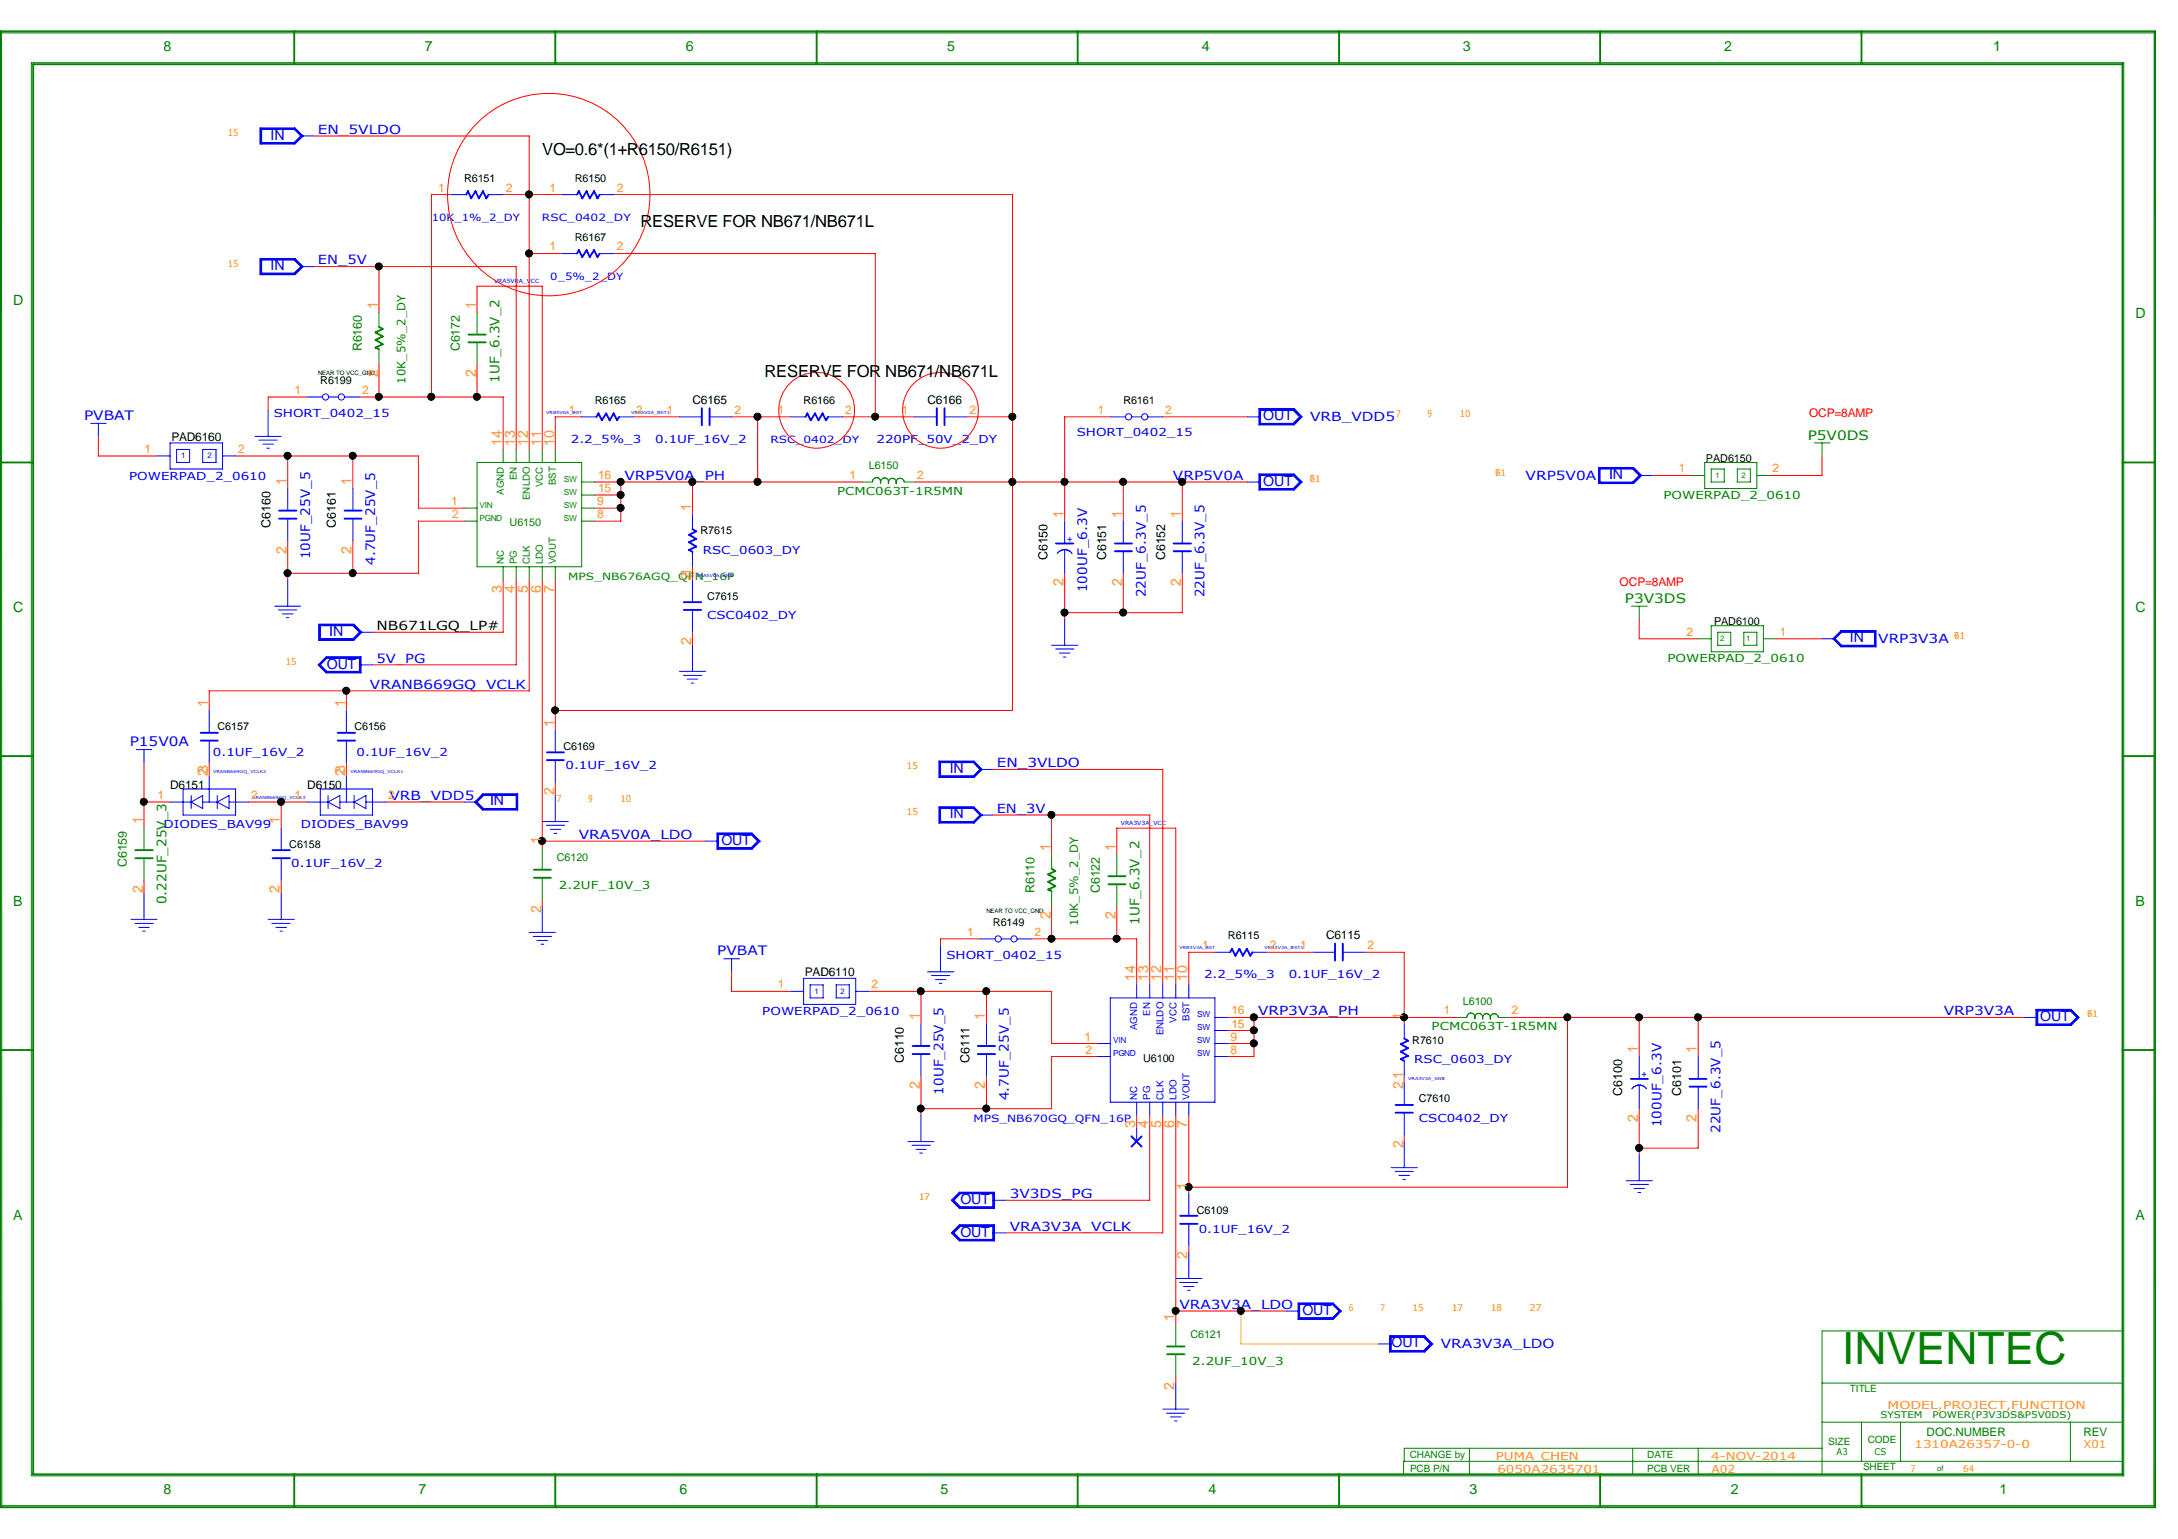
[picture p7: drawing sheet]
<svg xmlns="http://www.w3.org/2000/svg" width="297mm" height="210mm" viewBox="0 0 297 210" stroke-linecap="round" stroke-linejoin="round" font-family="sans-serif">
<g fill="none" stroke="#008000" stroke-width=".25">
<path d="M0 4.3h293.9v201.3h-293.9zM40.1 4.3v4.5M75.7 4.3v4.5M111.4 4.3v4.5M147 4.3v4.5M182.6 4.3v4.5M218.2 4.3v4.5M253.9 4.3v4.5M289.5 8.8h-285v192.3h285M289.5 8.7v192.4M51.7 44.6l.5 .3-1 .4 1 .6-1 .5 1 .5-1 .5 .5 .2M63.9 45.6h2.3"/>
<path d="M63.9 46.7h2.3M0 63.1h4.5M289.5 63.1h4.4M0 103.1h4.5M18.5 116h2.3M18.5 117.1h2.3M72.8 118.6h2.3M72.8 119.7h2.3M143.4 118.5l.5 .3-.9 .5 .9 .5-.9 .5 .9 .6-.9 .4 .4 .2M151.2 119.5h2.3M289.5 103.1h4.4M151.2 120.6h2.3"/>
<path d="M0 143.2h4.5M289.5 143.2h4.4M159.2 183.6h2.3M159.2 184.7h2.3M40.1 201.1v4.5M75.7 201.1v4.5M111.4 201.1v4.5M147 201.1v4.5M182.6 201.1v4.5M218.2 201.1v4.5M253.9 201.1v4.5"/>
</g>
<g fill="none" stroke="#008000" stroke-width=".14">
<path d="M.2 4.4l.1 201M.3 4.5h293.4M4.3 8.6v192.7M4.3 8.6h285.3v192.7h-285.3M293.8 4.5l-.1 200.9h-293.4M51.7 42.6v2M51.7 47.6v2.1M65.1 42.6v3M65.1 46.7v3M63.3 69.3h1.8M63.3 71.1h1.8M65.1 63.1h14.2v14.2h-14.2z"/>
<path d="M68.6 61.3v1.8M68.6 77.3v1.8M70.4 61.3v1.8M70.4 77.3v1.8M72.2 61.3v1.8M72.2 77.3v1.8M74 61.3v1.8M74 77.3v1.8M75.7 61.3v1.8M75.7 77.3v1.8M79.3 65.7h1.8M79.3 69.3h1.8"/>
<path d="M79.3 71.1h1.8M79.3 67.5h1.8M119 65.7h-1.4M119.2 65.3l-.2 .4M119.5 65.2l-.3 .1M119.6 65.2l.3 .1M120 65.4l.1 .3M120.1 65.8v.1M120.1 65.7v.2M120.3 65.4l-.2 .2M120.6 65.2l-.3 .1M120.7 65.2l.3 .2"/>
<path d="M121.1 65.4l.1 .2v.1M121.2 65.8v.2M121.3 65.4l-.1 .1v.2M121.7 65.2l-.3 .2M121.7 65.2l.4 .2M122.1 65.4l.2 .4M122.2 65.8l.1 .2M122.3 65.8l-.1 .2M122.4 65.4l-.2 .3M122.8 65.2l-.4 .2M122.8 65.2l.3 .2M123.2 65.4l.1 .3"/>
<path d="M123.4 65.7h1.3M230.7 64.9h1.8M232.5 63.1h7.1v3.5h-7.1zM233.4 64h1.8v1.7h-1.8zM236.9 64h1.8v1.7h-1.8zM239.6 64.9h1.8M247.4 60.4h2.2M248.5 60.4v1.8M222.5 82.7h2.2M223.6 82.7v1.8M231.6 87.1h1.8M233.4 85.3h7.1v3.6h-7.1z"/>
<path d="M234.3 86.2h1.7v1.8h-1.7zM237.8 86.2h1.8v1.8h-1.8zM240.5 87.1h1.8M19.6 112.9v3.1M19.6 117.1v3M74 115.6v3M74 119.7v3M143.4 116.5v2M152.3 116.5v3M143.4 121.5v2.1M152.3 120.6v3M198.6 138.8h1.4"/>
<path d="M200.1 138.7v.1M200.2 138.3l-.1 .4M200.6 138.2l-.3 .1M200.7 138.2l.3 .1M201 138.4l.2 .2-.1 .1M201.1 138.8v.1M201.2 138.8v.1M201.3 138.4l-.1 .1v.2M201.7 138.2l-.4 .1M201.7 138.2l.4 .2M202.1 138.4l.1 .2v.2M202.2 138.8v.2"/>
<path d="M202.3 138.4l-.1 .2v.2M202.7 138.3l-.3 .1M202.8 138.3l.3 .1M203.2 138.5l.1 .3M203.2 138.8l.1 .2M203.3 138.9l-.1 .1M203.4 138.4l-.2 .4M203.8 138.3l-.3 .1M203.8 138.3l.4 .1M204.2 138.5l.1 .3M204.4 138.8h1.4M160.4 180.6v3"/>
<path d="M160.4 184.7v3M191.4 199.3v1.8M200.4 197.5v3.6M222.7 197.5v3.6M231.6 197.5v3.6M248.5 181.5v19.6M248.5 197.5h-57v1.8h98M248.5 194h41M248.5 188.6h41M248.6 181.5h41M253.9 194v5.3M259.2 194v5.3"/>
<path d="M282.4 194v5.3"/>
</g>
<path d="M169.2 178.8v4.5h18.8" fill="none" stroke="#daa520" stroke-width=".14"/>
<g fill="none" stroke="#f00" stroke-width=".14">
<path d="M42.8 18.5h29.4v42.8M42.8 36.4h27.6v24.9M51.7 36.4v6.2M61.5 26.5h-2.7v27.6M68.6 26.5h8M72.2 34.6h4.4M83.8 34.6h35.6v22.3M83.8 26.5h54.3v70.4h-62.4M13.4 59.5v2.7h8M41.9 54.1h-5.3v1.9M49 54.1h19.6v7.2M51.7 49.7v4.4"/>
<path d="M65.1 42.6v-3.6h8.9v22.3M65.1 49.7v4.4M79.3 56.9h-3.6v4.4M86.4 56.9h6.3M99.8 56.9h8M103.3 56.9v8.8M114.9 56.9h9.8M131.9 56.9h6.2M151.4 56.9h-6.2v14.2M158.6 56.9h11.5M32.1 62.2h25v7.1h6.2M39.2 62.2v4.4"/>
<path d="M39.2 73.7v5.4M48.1 62.2v4.4M48.1 73.7v4.5M63.3 71.1h-6.2v7.1h-17.9M68.6 79.1v7.1h-17.8M70.4 79.1v11.6h-19.6M72.2 79.1v15.1h-43.7v2.7M74 79.1v36.5M75.7 79.1v20.5M81.1 69.3h3.6M81.1 65.7h36.5M81.1 67.5h3.6"/>
<path d="M84.7 65.7v5.4h-3.6M94.4 65.7v4.5M94.4 77.3v1.8M124.7 65.7h45.4M145.2 78.2v6.3M153.2 65.7v5.4M153.2 78.2v5.4M161.2 65.7v5.4M161.2 78.2v5.4h-16M225.3 64.9h5.4M248.5 62.2v2.7h-7.1M47.2 94.2v2.7"/>
<path d="M94.4 86.2v1.8M223.6 84.5v2.6h8M242.3 87.1h6.2M19.6 104v8.9M19.6 109.4h3.6M28.5 104v1.8M33.9 109.4h8M38.4 109.4v3.5M47.2 104v1.8M52.6 109.4h10.7M74 114.7h22.2M75.7 106.7v1.8"/>
<path d="M135.4 111.2h21.4v23.1M135.4 104.9h23.2v29.4M143.4 111.2v5.3M152.3 116.5v-3.6h8.1v21.4M19.6 120.1v1.7M38.4 120.1v1.7M74 122.7v.9M99.8 132.5v2.7h8M118.5 135.2h24.9v7.1h6.2M125.6 135.2v4.5M133.6 128.1h-5.3v.8M134.5 135.2v4.5"/>
<path d="M140.8 128.1h14.2v6.2M143.4 123.6v4.5M152.3 123.6v4.5M165.7 129.9h-3.6v4.4M167.5 138.8h31.1M171 138.8v5.3h-3.5M172.8 129.9h6.3M186.2 129.9h5.3v9.8M205.8 138.8h70.3M213.8 138.8v23.1h-51.7M223.6 138.8v5.3M231.6 138.8v5.3"/>
<path d="M125.6 146.8v5.3M134.5 146.8v4.4M149.6 144.1h-6.2v7.1h-17.8M155 152.1v1.8M156.8 152.1v11.6h-19.6M158.6 152.1v16h-21.4M160.4 152.1v28.5M162.1 152.1v10.7M167.5 142.3h3.5M167.5 140.5h3.5M191.5 146.8v.9M191.5 154.8v.9"/>
<path d="M223.6 151.2v6.3M231.6 151.2v5.4h-8M160.4 178.8h15.1M162.1 169.9v.9M160.4 187.7v.9"/>
<circle cx="74.8" cy="26.5" r="13.8"/>
<circle cx="111.4" cy="56" r="5.2"/>
<circle cx="128.3" cy="56" r="5.2"/>
</g>
<g fill="none" stroke="#00f" stroke-width=".14">
<path d="M35.5 17.4h4.7l1.2 1.1-1.2 1.1h-4.7zM35.5 17.5h4.7l1 1-1 1.1h-4.7zM35.6 17.6h4.6l.9 .9-.9 1h-4.6zM35.7 17.7h4.4l.9 .8-.9 .9h-4.4zM41 18.5h1.8M35.5 35.3h4.7l1.2 1.1-1.2 1.1h-4.7zM35.5 35.3h4.7l1 1.1-1 1h-4.7zM35.6 35.4h4.6l.9 1-.9 .9h-4.6zM35.7 35.5h4.4l.9 .9-.9 .9h-4.4zM41 36.4h1.8M61.5 26.5h2.1M66.6 26.5h2"/>
<path d="M76.6 26.5h2.1M76.6 34.6h2.1M81.8 26.5h2M81.8 34.6h2M12.4 57.7h2.1M13.4 57.7v1.8M34.8 59.5h3.6M36.6 56v3.5M41.9 54.1h2.1M44.9 54.1h1.2M47 54.1h2M79.3 56.9h2.1"/>
<path d="M84.5 56.9h1.9M92.7 56.9h3M96.8 56.9h3M107.8 56.9h2.1M112.9 56.9h2M124.7 56.9h3.1M128.8 56.9h3.1M151.4 56.9h2.1M154.4 56.9h1.3M156.6 56.9h2M170.1 56.9h1.8M171.7 55.7h4.8l1.1 1.2-1.1 1.1h-4.8z"/>
<path d="M171.8 55.8h4.6l1.1 1.1-1.1 1h-4.6zM171.9 55.9h4.5l1 1-1 .9h-4.5zM171.9 56h4.5l.8 .9-.8 .8h-4.5zM21.4 62.2h1.8M23.2 60.4h7.1v3.6h-7.1zM24.1 61.3h1.8v1.8h-1.8zM27.6 61.3h1.9v1.8h-1.9zM30.3 62.2h1.8M35.3 60h2.5M35.9 60.6h1.4M36.4 61.1h.3M39.2 66.6v3"/>
<path d="M39.2 70.7v3M39.2 79.1v3.6M48.1 66.6v3M48.1 70.7v3M94.4 70.2v2M94.4 75.3v2M94.4 79.1v3M144.3 75.4l-.1 .1M144.7 75.1h.1M145.2 75h-.4l-.4 .3M145.2 71.1v3M145.2 75v3.2"/>
<path d="M145.2 75h.4l.4 .3M146.1 75.4l.1 .1M153.2 71.1v3M153.2 75.2v3M161.2 71.1v3M161.2 75.2v3M170.1 65.7h1.8M171.7 64.6h4.8l1.1 1.1-1.1 1.1h-4.8zM171.8 64.7h4.6l1.1 1-1.1 1.1h-4.6zM171.9 64.8h4.5l1 .9-1 1h-4.5zM171.9 64.9h4.5l.8 .8-.8 .9h-4.5zM218 63.8h4.8l1.1 1.1-1.1 1.1h-4.8z"/>
<path d="M218.1 63.8h4.7l1 1.1-1 1h-4.7zM218.1 63.9h4.6l1 1-1 .9h-4.6zM218.2 64h4.5l.9 .9-.9 .8h-4.5zM223.6 64.9h1.7M28.5 96.9v3M37.5 82.7h3.5M38 83.2h2.5M38.5 83.7h1.5M39.1 84.2h.3M43.5 85.1h4.8l1.1 1.1-1.1 1.1h-4.8zM43.5 90.7l1-1h4.7v2h-4.7zM43.6 85.2h4.6l1 1-1 1h-4.6z"/>
<path d="M43.6 85.3h4.6l.9 .9-.9 1h-4.6zM43.7 85.3h4.4l.9 .9-.9 .9h-4.4zM43.7 90.7l.9-.9h4.4v1.8h-4.4zM44.5 89.6h4.7v2.2h-4.7l-1.1-1.1zM44.5 89.7h4.6v2h-4.6l-.9-1zM47.2 96.9v3M49 86.2h1.8M49 90.7h1.8M75.7 99.6v3M92.7 91.6h3.5M93.2 92.1h2.5M93.7 92.6h1.5"/>
<path d="M94.3 93.2h.3M94.4 83.2v3M94.4 88v3.6M143.4 88h3.6M144 88.5h2.5M144.5 89.1h1.4M145 89.6h.4M145.2 84.5v3.5M248.5 87.1h1.8M250.3 87.1l.9-.9h4.4v1.8h-4.4zM251.1 86h4.8v2.2h-4.8l-1.1-1.1zM251.1 86.1h4.7v2h-4.7l-1-1z"/>
<path d="M251.2 86.1h4.5v2h-4.5l-1-1zM18.6 102.2h2.1M19.6 102.2v1.8M23.2 109.4h2.9M25 107.6h7.1v3.6h-7.1zM26.1 109.4l1.5-.9v1.8zM26.1 108.5v1.8M27.6 109.4h2M28.5 101v3M28.5 105.8v3.6M29.6 109.4l1.6-.9v1.8zM29.6 108.5v1.8"/>
<path d="M31.2 109.4h2.7M38.4 112.9v3.1M38.4 117.1v3M41.9 109.4h2.8M43.7 107.6h7.1v3.6h-7.1zM44.7 109.4l1.7-.9v1.8zM44.7 108.5v1.8M46.4 109.4h1.9M47.2 101v3M47.2 105.8v3.6M48.3 109.4l1.6-.9v1.8zM48.3 108.5v1.8"/>
<path d="M49.9 109.4h2.7M63.3 109.4h1.8M65.8 108.3h4.8v2.2h-4.8l-1.1-1.1zM65.9 108.3h4.7v2.1h-4.7l-1-1zM65.9 108.4h4.6v1.9h-4.6l-1-.9zM66 108.5h4.4v1.8h-4.4l-.9-.9zM74 112.1h3.5M74.5 112.6h2.5M75.1 113.1h1.4M75.6 113.7h.3M75.7 103.7v3M75.7 108.5v3.6"/>
<path d="M96.2 114.7h1.8M97.8 113.6h4.8l1.1 1.1-1.1 1.1h-4.8zM97.9 113.7h4.6l1.1 1-1.1 1h-4.6zM98 113.7h4.5l1 1-1 1h-4.5zM98 113.8h4.4l.9 .9-.9 .9h-4.4zM128.1 110.1h4.7l1.1 1.1-1.1 1.1h-4.7zM128.1 103.8h4.7l1.1 1.1-1.1 1.1h-4.7zM128.1 110.1h4.7l1.1 1.1-1.1 1h-4.7zM128.1 103.9h4.7l1.1 1-1.1 1.1h-4.7zM128.2 110.2h4.6l.9 1-.9 .9h-4.6zM128.2 104h4.6l.9 .9-.9 1h-4.6zM128.3 110.3h4.5l.8 .9-.8 .9h-4.5z"/>
<path d="M128.3 104h4.5l.8 .9-.8 .9h-4.5zM133.6 111.2h1.8M133.6 104.9h1.8M17.9 125.4h3.5M18.4 125.9h2.5M18.9 126.5h1.5M19.5 127h.3M19.6 121.8v3.6M36.6 125.4h3.5M37.1 125.9h2.5M37.6 126.5h1.5M38.2 127h.3"/>
<path d="M38.4 121.8v3.6M72.2 127.2h3.5M72.7 127.7h2.5M73.2 128.3h1.5M73.8 128.8h.4M74 123.6v3.6M98.7 130.8h2.2M99.8 130.8v1.7M107.8 135.2h1.8M109.6 133.4h7.1v3.6h-7.1zM110.5 134.3h1.8v1.8h-1.8zM114 134.3h1.8v1.8h-1.8z"/>
<path d="M116.7 135.2h1.8M125.6 139.7v3M126.5 132.5h3.6M127 133.1h2.5M127.6 133.6h1.4M128.1 134.1h.4M128.3 128.9v3.6M133.6 128.1h2.1M134.5 139.7v3M136.6 128.1h1.3M138.8 128.1h2M151.4 136.1h14.3v14.2h-14.3z"/>
<path d="M155 134.3v1.8M156.8 134.3v1.8M158.6 134.3v1.8M160.4 134.3v1.8M162.1 134.3v1.8M165.7 138.8h1.8M165.7 129.9h2.1M170.8 129.9h2M179.1 129.9h3M183.1 129.9h3.1M191.5 139.7v1.9M276.1 138.8h1.8"/>
<path d="M277.7 137.7h4.7l1.1 1.1-1.1 1.1h-4.7zM277.7 137.7h4.7l1.1 1.1-1.1 1h-4.7zM277.8 137.8h4.6l.9 1-.9 .9h-4.6zM277.9 137.9h4.5l.8 .9-.8 .9h-4.5zM123.8 155.7h3.6M124.4 156.2h2.5M124.9 156.8h1.4M125.4 157.3h.4M125.6 143.8v3M125.6 152.1v3.6M134.5 143.8v3M149.6 142.3h1.8"/>
<path d="M149.6 144.1h1.8M155 150.3v1.8M155 153.9v1.8M156.8 150.3v1.8M158.6 150.3v1.8M160.4 150.3v1.8M162.1 150.3v1.8M165.7 142.3h1.8M165.7 144.1h1.8M165.7 140.5h1.8M189.7 159.3h3.6M190.3 159.8h2.4"/>
<path d="M191.5 144.7v2.1M191.5 147.7v3M191.5 151.8v3M191.5 155.7v3.6M222.7 148.4l-.2 .1M222.8 148.2h.1M223.6 148h-.4l-.5 .3M223.6 144.1v3.1M223.6 148v3.2M223.6 157.5v3.5M223.6 148h.3l.5 .3M224.4 148.4l.2 .1"/>
<path d="M231.6 144.1v3.1M231.6 148.2v3M129.7 163.7l1.1-1.1h4.8v2.2h-4.8zM129.9 168.1l1-1h4.6v2.1h-4.6zM130 163.7l.9-1h4.6v2h-4.6zM130.1 168.1l.9-.8h4.4v1.7h-4.4zM130.1 163.7l.9-.9h4.4v1.8h-4.4zM130.8 167h4.8v2.2h-4.8l-1.1-1.1zM130.9 162.6h4.6v2.1h-4.6l-1-1zM130.9 167.2h4.6v1.9h-4.6l-.9-1zM135.4 168.1h1.8M135.4 163.7h1.8"/>
<path d="M160.4 174.4h3.5M160.9 174.9h2.5M161.4 175.5h1.5M162 176h.3M162.1 162.8v3M162.1 166.9v3M162.1 170.8v3.6M175.5 178.8h1.7M177 177.7h4.8l1.1 1.1-1.1 1.2h-4.8zM177.1 177.8h4.7l1 1-1 1.1h-4.7zM177.2 177.9h4.5l1 .9-1 1h-4.5zM177.2 177.9h4.5l.9 .9-.9 .9h-4.5z"/>
<path d="M190.8 160.3h1.4M191.3 160.9h.4M221.8 161h3.5M222.3 161.5h2.5M222.8 162.1h1.5M223.4 162.6h.4M158.6 192.2h3.5M159.1 192.7h2.5M159.6 193.3h1.5M160.2 193.8h.3M160.4 188.6v3.6M188 183.3h1.7"/>
<path d="M189.5 182.2h4.8l1.1 1.1-1.1 1.1h-4.8zM189.6 182.2h4.7l1 1.1-1 1h-4.7zM189.6 182.3h4.6l1 1-1 .9h-4.6zM189.7 182.4h4.5l.9 .9-.9 .9h-4.5z"/>
<circle cx="44.4" cy="54.1" r=".43"/>
<circle cx="46.6" cy="54.1" r=".43"/>
<circle cx="153.9" cy="56.8" r=".43"/>
<circle cx="156.1" cy="56.8" r=".43"/>
<circle cx="136.1" cy="128.1" r=".43"/>
<circle cx="138.3" cy="128.1" r=".43"/>
</g>
<g fill="none" stroke="#00f" stroke-width=".25">
<path d="M63.6 26.5l.2-.4 .5 1 .6-1 .4 1 .6-1 .4 1 .3-.6M78.7 34.6l.2-.5 .5 1 .6-1 .4 1 .6-1 .5 1 .3-.5M78.7 26.5l.2-.4 .5 1 .6-1 .4 1 .6-1 .5 1 .3-.6M81.4 56.9l.2-.5 .5 .9 .6-.9 .4 .9 .6-.9 .5 .9 .3-.4M95.7 55.7v2.3M96.8 55.7v2.3M109.9 56.9l.2-.5 .5 .9 .6-.9 .4 .9 .6-.9 .4 .9 .3-.4M127.8 55.7v2.3M128.8 55.7v2.3M38.1 69.6h2.3M38.1 70.7h2.3M47 69.6h2.3"/>
<path d="M47 70.7h2.3M94.4 72.2l.6 .3-1 .4 1 .6-1 .5 1 .5-1 .5 .4 .3M144 74.1h2.4M152.1 74.1h2.3M152.1 75.2h2.3M160.1 74.1h2.3M160.1 75.2h2.3M27.4 99.9h2.3M46.1 99.9h2.3M93.3 82.1h2.3M93.3 83.2h2.3M27.4 101h2.3"/>
<path d="M37.2 116h2.3M37.2 117.1h2.3M46.1 101h2.3M74.6 102.6h2.3M74.6 103.7h2.3M167.8 129.9l.2-.5 .5 .9 .5-.9 .5 .9 .5-.9 .5 .9 .3-.4M182.1 128.7v2.3M183.1 128.7v2.3M124.5 142.7h2.3M124.5 143.8h2.3M133.3 142.7h2.4M133.3 143.8h2.4"/>
<path d="M154.3 155l1.4 1.4M155.7 155l-1.4 1.4M190.3 150.7h2.4M190.3 151.8h2.4M191.5 141.6l.5 .3-1 .5 1 .6-1 .4 1 .6-1 .4 .5 .3M222.4 147.2h2.3M230.4 147.2h2.3M230.4 148.2h2.3M160.9 165.8h2.4M160.9 166.9h2.4"/>
</g>
<g fill="#000">
<circle cx="51.7" cy="36.3" r=".49"/>
<circle cx="72.2" cy="26.5" r=".49"/>
<circle cx="72.2" cy="34.6" r=".49"/>
<circle cx="51.7" cy="54.1" r=".49"/>
<circle cx="58.8" cy="54.1" r=".49"/>
<circle cx="65" cy="54.1" r=".49"/>
<circle cx="103.3" cy="56.8" r=".49"/>
<circle cx="119.4" cy="56.8" r=".49"/>
<circle cx="138.1" cy="56.8" r=".49"/>
<circle cx="39.2" cy="78.2" r=".49"/>
<circle cx="39.2" cy="62.2" r=".49"/>
<circle cx="48.1" cy="62.2" r=".49"/>
<circle cx="48.1" cy="78.2" r=".49"/>
<circle cx="84.6" cy="65.7" r=".49"/>
<circle cx="84.6" cy="69.3" r=".49"/>
<circle cx="84.6" cy="67.5" r=".49"/>
<circle cx="94.4" cy="65.7" r=".49"/>
<circle cx="103.3" cy="65.7" r=".49"/>
<circle cx="138.1" cy="65.7" r=".49"/>
<circle cx="145.2" cy="65.7" r=".49"/>
<circle cx="153.2" cy="65.7" r=".49"/>
<circle cx="161.2" cy="65.7" r=".49"/>
<circle cx="47.2" cy="94.2" r=".49"/>
<circle cx="75.7" cy="96.9" r=".49"/>
<circle cx="145.2" cy="83.5" r=".49"/>
<circle cx="153.2" cy="83.5" r=".49"/>
<circle cx="19.6" cy="109.4" r=".49"/>
<circle cx="38.3" cy="109.4" r=".49"/>
<circle cx="73.9" cy="114.7" r=".49"/>
<circle cx="143.4" cy="111.1" r=".49"/>
<circle cx="125.6" cy="135.2" r=".49"/>
<circle cx="134.5" cy="135.2" r=".49"/>
<circle cx="143.4" cy="128" r=".49"/>
<circle cx="152.3" cy="128" r=".49"/>
<circle cx="171" cy="138.7" r=".49"/>
<circle cx="191.5" cy="138.7" r=".49"/>
<circle cx="213.8" cy="138.7" r=".49"/>
<circle cx="223.5" cy="138.7" r=".49"/>
<circle cx="231.6" cy="138.7" r=".49"/>
<circle cx="125.6" cy="151.2" r=".49"/>
<circle cx="134.5" cy="151.2" r=".49"/>
<circle cx="171" cy="142.3" r=".49"/>
<circle cx="171" cy="140.5" r=".49"/>
<circle cx="223.5" cy="156.6" r=".49"/>
<circle cx="160.3" cy="178.8" r=".49"/>
<circle cx="162.1" cy="161.9" r=".49"/>
<circle cx="169.2" cy="178.8" r=".49"/>
</g>
<g fill="none" stroke="#000" stroke-width=".14">
<circle cx="51.7" cy="36.3" r=".49"/>
<circle cx="72.2" cy="26.5" r=".49"/>
<circle cx="72.2" cy="34.6" r=".49"/>
<circle cx="51.7" cy="54.1" r=".49"/>
<circle cx="58.8" cy="54.1" r=".49"/>
<circle cx="65" cy="54.1" r=".49"/>
<circle cx="103.3" cy="56.8" r=".49"/>
<circle cx="119.4" cy="56.8" r=".49"/>
<circle cx="138.1" cy="56.8" r=".49"/>
<circle cx="39.2" cy="78.2" r=".49"/>
<circle cx="39.2" cy="62.2" r=".49"/>
<circle cx="48.1" cy="62.2" r=".49"/>
<circle cx="48.1" cy="78.2" r=".49"/>
<circle cx="84.6" cy="65.7" r=".49"/>
<circle cx="84.6" cy="69.3" r=".49"/>
<circle cx="84.6" cy="67.5" r=".49"/>
<circle cx="94.4" cy="65.7" r=".49"/>
<circle cx="103.3" cy="65.7" r=".49"/>
<circle cx="138.1" cy="65.7" r=".49"/>
<circle cx="145.2" cy="65.7" r=".49"/>
<circle cx="153.2" cy="65.7" r=".49"/>
<circle cx="161.2" cy="65.7" r=".49"/>
<circle cx="47.2" cy="94.2" r=".49"/>
<circle cx="75.7" cy="96.9" r=".49"/>
<circle cx="145.2" cy="83.5" r=".49"/>
<circle cx="153.2" cy="83.5" r=".49"/>
<circle cx="19.6" cy="109.4" r=".49"/>
<circle cx="38.3" cy="109.4" r=".49"/>
<circle cx="73.9" cy="114.7" r=".49"/>
<circle cx="143.4" cy="111.1" r=".49"/>
<circle cx="125.6" cy="135.2" r=".49"/>
<circle cx="134.5" cy="135.2" r=".49"/>
<circle cx="143.4" cy="128" r=".49"/>
<circle cx="152.3" cy="128" r=".49"/>
<circle cx="171" cy="138.7" r=".49"/>
<circle cx="191.5" cy="138.7" r=".49"/>
<circle cx="213.8" cy="138.7" r=".49"/>
<circle cx="223.5" cy="138.7" r=".49"/>
<circle cx="231.6" cy="138.7" r=".49"/>
<circle cx="125.6" cy="151.2" r=".49"/>
<circle cx="134.5" cy="151.2" r=".49"/>
<circle cx="171" cy="142.3" r=".49"/>
<circle cx="171" cy="140.5" r=".49"/>
<circle cx="223.5" cy="156.6" r=".49"/>
<circle cx="160.3" cy="178.8" r=".49"/>
<circle cx="162.1" cy="161.9" r=".49"/>
<circle cx="169.2" cy="178.8" r=".49"/>
</g>
<text font-size="6.1" fill="#008000" x="251.2" y="186">INVENTEC</text>
<g font-size="2.3">
<text x="74" y="21.2">VO=0.6*(1+R6150/R6151)</text>
<text x="87.3" y="31">RESERVE FOR NB671/NB671L</text>
<text x="104.3" y="51.4">RESERVE FOR NB671/NB671L</text>
</g>
<g font-size="1.9" fill="#008000">
<text x="22.3" y="6.9">8</text>
<text x="58" y="6.9">7</text>
<text x="93.6" y="6.9">6</text>
<text x="129.2" y="6.9">5</text>
<text x="163.9" y="6.9">4</text>
<text x="199.5" y="6.9">3</text>
<text x="235.2" y="6.9">2</text>
<text x="271.8" y="6.9">1</text>
<text x="1.8" y="41.7">D</text>
<text x="291.2" y="43.4">D</text>
<text x="1.8" y="83.5">C</text>
<text x="291.2" y="83.5">C</text>
<text x="1.8" y="123.6">B</text>
<text x="291.2" y="123.6">B</text>
<text x="1.8" y="166.3">A</text>
<text x="291.2" y="166.3">A</text>
<text x="22.3" y="203.7">8</text>
<text x="57.1" y="203.7">7</text>
<text x="92.7" y="203.7">6</text>
<text x="128.3" y="203.7">5</text>
<text x="164.8" y="203.7">4</text>
<text x="200.4" y="203.7">3</text>
<text x="236" y="203.7">2</text>
<text x="272.7" y="203.7">1</text>
</g>
<g font-size="1.9" fill="#00f">
<text x="36.9" y="19">IN</text>
<text x="36.9" y="36.8">IN</text>
<text x="172.3" y="57.3">OUT</text>
<text x="219.5" y="65.4">IN</text>
<text x="172.3" y="66.3">OUT</text>
<text x="44.9" y="86.7">IN</text>
<text x="252.3" y="87.6">IN</text>
<text x="44.6" y="91.2">OUT</text>
<text x="129.5" y="105.4">IN</text>
<text x="66.8" y="109.9">IN</text>
<text x="129.5" y="111.6">IN</text>
<text x="98.4" y="115.2">OUT</text>
<text x="278.3" y="139.2">OUT</text>
<text x="131" y="164.2">OUT</text>
<text x="131" y="168.7">OUT</text>
<text x="177.6" y="179.3">OUT</text>
<text x="189.8" y="183.8">OUT</text>
</g>
<g font-size="1.9" fill="#ff8d00">
<text x="51.5" y="42.1" transform="rotate(-90 51.5 42.1)">1</text>
<text x="64.9" y="42.1" transform="rotate(-90 64.9 42.1)">1</text>
<text x="51.5" y="51.5" transform="rotate(-90 51.5 51.5)">2</text>
<text x="64.9" y="51.5" transform="rotate(-90 64.9 51.5)">2</text>
<text x="68.4" y="60.8" transform="rotate(-90 68.4 60.8)">14</text>
<text x="70.2" y="60.8" transform="rotate(-90 70.2 60.8)">13</text>
<text x="72" y="60.8" transform="rotate(-90 72 60.8)">12</text>
<text x="73.8" y="60.8" transform="rotate(-90 73.8 60.8)">11</text>
<text x="75.6" y="60.8" transform="rotate(-90 75.6 60.8)">10</text>
<text x="39.1" y="66.2" transform="rotate(-90 39.1 66.2)">1</text>
<text x="48" y="66.2" transform="rotate(-90 48 66.2)">1</text>
<text x="94.3" y="69.7" transform="rotate(-90 94.3 69.7)">1</text>
<text x="145" y="70.6" transform="rotate(-90 145 70.6)">1</text>
<text x="153" y="70.6" transform="rotate(-90 153 70.6)">1</text>
<text x="161" y="70.6" transform="rotate(-90 161 70.6)">1</text>
<text x="39.1" y="75.5" transform="rotate(-90 39.1 75.5)">2</text>
<text x="48" y="75.5" transform="rotate(-90 48 75.5)">2</text>
<text x="68.4" y="80.9" transform="rotate(-90 68.4 80.9)">3</text>
<text x="70.2" y="80.9" transform="rotate(-90 70.2 80.9)">4</text>
<text x="72" y="80.9" transform="rotate(-90 72 80.9)">5</text>
<text x="73.8" y="80.9" transform="rotate(-90 73.8 80.9)">6</text>
<text x="75.6" y="80.9" transform="rotate(-90 75.6 80.9)">7</text>
<text x="94.3" y="79.1" transform="rotate(-90 94.3 79.1)">21</text>
<text x="145" y="80" transform="rotate(-90 145 80)">2</text>
<text x="153" y="80" transform="rotate(-90 153 80)">2</text>
<text x="161" y="80" transform="rotate(-90 161 80)">2</text>
<text x="94.3" y="88" transform="rotate(-90 94.3 88)">2</text>
<text x="28.4" y="96.4" transform="rotate(-90 28.4 96.4)">1</text>
<text x="47.1" y="96.4" transform="rotate(-90 47.1 96.4)">1</text>
<text x="75.6" y="99.1" transform="rotate(-90 75.6 99.1)">1</text>
<text x="28.4" y="105.8" transform="rotate(-90 28.4 105.8)">23</text>
<text x="47.1" y="105.8" transform="rotate(-90 47.1 105.8)">23</text>
<text x="19.5" y="112.4" transform="rotate(-90 19.5 112.4)">1</text>
<text x="38.1" y="112.4" transform="rotate(-90 38.1 112.4)">1</text>
<text x="75.6" y="108.5" transform="rotate(-90 75.6 108.5)">2</text>
<text x="73.8" y="115.1" transform="rotate(-90 73.8 115.1)">1</text>
<text x="143.3" y="116" transform="rotate(-90 143.3 116)">1</text>
<text x="152.1" y="116" transform="rotate(-90 152.1 116)">1</text>
<text x="19.5" y="121.8" transform="rotate(-90 19.5 121.8)">2</text>
<text x="38.1" y="121.8" transform="rotate(-90 38.1 121.8)">2</text>
<text x="73.8" y="124.5" transform="rotate(-90 73.8 124.5)">2</text>
<text x="143.3" y="125.4" transform="rotate(-90 143.3 125.4)">2</text>
<text x="152.1" y="125.4" transform="rotate(-90 152.1 125.4)">2</text>
<text x="154.8" y="133.8" transform="rotate(-90 154.8 133.8)">14</text>
<text x="156.6" y="133.8" transform="rotate(-90 156.6 133.8)">13</text>
<text x="158.4" y="133.8" transform="rotate(-90 158.4 133.8)">12</text>
<text x="160.1" y="133.8" transform="rotate(-90 160.1 133.8)">11</text>
<text x="161.9" y="133.8" transform="rotate(-90 161.9 133.8)">10</text>
<text x="125.4" y="139.1" transform="rotate(-90 125.4 139.1)">1</text>
<text x="134.3" y="139.1" transform="rotate(-90 134.3 139.1)">1</text>
<text x="191.3" y="139.1" transform="rotate(-90 191.3 139.1)">1</text>
<text x="223.4" y="143.6" transform="rotate(-90 223.4 143.6)">1</text>
<text x="231.4" y="143.6" transform="rotate(-90 231.4 143.6)">1</text>
<text x="125.4" y="148.5" transform="rotate(-90 125.4 148.5)">2</text>
<text x="134.3" y="148.5" transform="rotate(-90 134.3 148.5)">2</text>
<text x="191.3" y="148.5" transform="rotate(-90 191.3 148.5)">21</text>
<text x="154.8" y="153.9" transform="rotate(-90 154.8 153.9)">3</text>
<text x="156.6" y="153.9" transform="rotate(-90 156.6 153.9)">4</text>
<text x="158.4" y="153.9" transform="rotate(-90 158.4 153.9)">5</text>
<text x="160.1" y="153.9" transform="rotate(-90 160.1 153.9)">6</text>
<text x="161.9" y="153.9" transform="rotate(-90 161.9 153.9)">7</text>
<text x="223.4" y="153" transform="rotate(-90 223.4 153)">2</text>
<text x="231.4" y="153" transform="rotate(-90 231.4 153)">2</text>
<text x="191.3" y="156.5" transform="rotate(-90 191.3 156.5)">2</text>
<text x="161.9" y="162.3" transform="rotate(-90 161.9 162.3)">1</text>
<text x="161.9" y="171.7" transform="rotate(-90 161.9 171.7)">2</text>
<text x="160.1" y="180.1" transform="rotate(-90 160.1 180.1)">1</text>
<text x="160.1" y="189.5" transform="rotate(-90 160.1 189.5)">2</text>
</g>
<g font-size="1.8" fill="#008000">
<text x="68.1" y="52.2" transform="rotate(-90 68.1 52.2)">1UF_6.3V_2</text>
<text x="246.5" y="59.9">P5V0DS</text>
<text x="221.6" y="82.2">P3V3DS</text>
<text x="22.7" y="123.4" transform="rotate(-90 22.7 123.4)">0.22UF_25V_3</text>
<text x="155.4" y="126.2" transform="rotate(-90 155.4 126.2)">1UF_6.3V_2</text>
</g>
<g font-size="1.8" fill="#00f">
<text x="11.5" y="57.3">PVBAT</text>
<text x="42.3" y="76.3" transform="rotate(-90 42.3 76.3)">10UF_25V_5</text>
<text x="51.2" y="77" transform="rotate(-90 51.2 77)">4.7UF_25V_5</text>
<text x="148.2" y="80.8" transform="rotate(-90 148.2 80.8)">100UF_6.3V</text>
<text x="156.3" y="81.5" transform="rotate(-90 156.3 81.5)">22UF_6.3V_5</text>
<text x="164.3" y="81.5" transform="rotate(-90 164.3 81.5)">22UF_6.3V_5</text>
<text x="17.7" y="101.8">P15V0A</text>
<text x="97.8" y="130.3">PVBAT</text>
<text x="128.7" y="149.3" transform="rotate(-90 128.7 149.3)">10UF_25V_5</text>
<text x="137.6" y="150.1" transform="rotate(-90 137.6 150.1)">4.7UF_25V_5</text>
<text x="226.6" y="153.8" transform="rotate(-90 226.6 153.8)">100UF_6.3V</text>
<text x="234.7" y="154.5" transform="rotate(-90 234.7 154.5)">22UF_6.3V_5</text>
</g>
<g font-size="1.7" fill="#00f">
<text x="43.3" y="18.2">EN_5VLDO</text>
<text x="43.3" y="36">EN_5V</text>
<text x="178.7" y="57.4">VRB_VDD5</text>
<text x="85.2" y="65.4">VRP5V0A_PH</text>
<text x="160" y="65.4">VRP5V0A</text>
<text x="208.1" y="65.4">VRP5V0A</text>
<text x="256.2" y="87.7">VRP3V3A</text>
<text x="50.5" y="93.9">VRANB669GQ_VCLK</text>
<text x="51.3" y="90.4">5V_PG</text>
<text x="135.9" y="104.6">EN_3VLDO</text>
<text x="53.1" y="109.1">VRB_VDD5</text>
<text x="135.9" y="110.8">EN_3V</text>
<text x="78.9" y="114.4">VRA5V0A_LDO</text>
<text x="171.6" y="138.4">VRP3V3A_PH</text>
<text x="265.1" y="138.4">VRP3V3A</text>
<text x="137.7" y="167.9">VRA3V3A_VCLK</text>
<text x="137.7" y="163.4">3V3DS_PG</text>
<text x="160.9" y="178.5">VRA3V3A_LDO</text>
<text x="196.5" y="183.9">VRA3V3A_LDO</text>
</g>
<g font-size="1.7" fill="#008000">
<text x="49.4" y="47.9" transform="rotate(-90 49.4 47.9)">R6160</text>
<text x="62.7" y="47.9" transform="rotate(-90 62.7 47.9)">C6172</text>
<text x="17.3" y="118.3" transform="rotate(-90 17.3 118.3)">C6159</text>
<text x="141.1" y="121.8" transform="rotate(-90 141.1 121.8)">R6110</text>
<text x="150" y="121.8" transform="rotate(-90 150 121.8)">C6122</text>
</g>
<g font-size="1.7">
<text x="36.9" y="72" transform="rotate(-90 36.9 72)">C6160</text>
<text x="45.8" y="72" transform="rotate(-90 45.8 72)">C6161</text>
<text x="142.9" y="76.4" transform="rotate(-90 142.9 76.4)">C6150</text>
<text x="150.9" y="76.4" transform="rotate(-90 150.9 76.4)">C6151</text>
<text x="158.9" y="76.4" transform="rotate(-90 158.9 76.4)">C6152</text>
<text x="51.3" y="85.9">NB671LGQ_LP#</text>
<text x="123.3" y="145" transform="rotate(-90 123.3 145)">C6110</text>
<text x="132.2" y="145" transform="rotate(-90 132.2 145)">C6111</text>
<text x="221.2" y="149.4" transform="rotate(-90 221.2 149.4)">C6100</text>
<text x="229.3" y="149.4" transform="rotate(-90 229.3 149.4)">C6101</text>
</g>
<g font-size="1.6" fill="#ff8d00">
<text x="59.8" y="26.2">1</text>
<text x="69" y="26.2">2</text>
<text x="74.9" y="26.2">1</text>
<text x="84.1" y="26.2">2</text>
<text x="74.9" y="34.2">1</text>
<text x="84.1" y="34.2">2</text>
<text x="40.2" y="53.8">1</text>
<text x="49.4" y="53.8">2</text>
<text x="77.6" y="56.4">1</text>
<text x="86.8" y="56.4">2</text>
<text x="90.9" y="56.4">1</text>
<text x="100.2" y="56.4">2</text>
<text x="106.1" y="56.4">1</text>
<text x="115.3" y="56.4">2</text>
<text x="123" y="56.4">1</text>
<text x="132.2" y="56.4">2</text>
<text x="149.7" y="56.4">1</text>
<text x="158.9" y="56.4">2</text>
<text x="19.7" y="61.8">1</text>
<text x="32.5" y="61.8">2</text>
<text x="81.6" y="65.4">16</text>
<text x="115.9" y="65.4">1</text>
<text x="125.1" y="65.4">2</text>
<text x="229" y="64.4">1</text>
<text x="241.7" y="64.4">2</text>
<text x="61.6" y="68.9">1</text>
<text x="61.7" y="70.7">2</text>
<text x="81.4" y="68.9">9</text>
<text x="81.4" y="70.7">8</text>
<text x="81.6" y="67.1">15</text>
<text x="230" y="86.7">2</text>
<text x="242.7" y="86.7">1</text>
<text x="21.5" y="109">1</text>
<text x="34.2" y="109">2</text>
<text x="40.2" y="109">1</text>
<text x="53" y="109">2</text>
<text x="131.9" y="127.7">1</text>
<text x="141.1" y="127.7">2</text>
<text x="164" y="129.5">1</text>
<text x="173.2" y="129.5">2</text>
<text x="177.3" y="129.5">1</text>
<text x="186.5" y="129.5">2</text>
<text x="106.1" y="134.8">1</text>
<text x="118.9" y="134.8">2</text>
<text x="147.9" y="141.9">1</text>
<text x="148" y="143.7">2</text>
<text x="167.8" y="141.9">9</text>
<text x="167.8" y="143.7">8</text>
<text x="167.9" y="138.3">16</text>
<text x="167.9" y="140.2">15</text>
<text x="196.9" y="138.3">1</text>
<text x="206.1" y="138.3">2</text>
</g>
<g font-size="1.6" fill="#008000">
<text x="55.3" y="52.3" transform="rotate(-90 55.3 52.3)">10K_5%_2_DY</text>
<text x="147" y="126.2" transform="rotate(-90 147 126.2)">10K_5%_2_DY</text>
<text x="262.8" y="195.8">DOC.NUMBER</text>
<text x="284.1" y="195.9">REV</text>
</g>
<g font-size="1.6">
<text x="94.4" y="55">C6165</text>
<text x="126.5" y="55">C6166</text>
<text x="23.4" y="60.2">PAD6160</text>
<text x="23.2" y="107.6">D6151</text>
<text x="41.9" y="107.6">D6150</text>
<text x="180.8" y="128">C6115</text>
<text x="109.8" y="133.2">PAD6110</text>
</g>
<g font-size="1.6" fill="#f00">
<text x="246.7" y="56.8">OCP=8AMP</text>
<text x="220.9" y="80">OCP=8AMP</text>
</g>
<g font-size="1.5">
<text x="63.3" y="24.8">R6151</text>
<text x="78.4" y="24.8">R6150</text>
<text x="78.4" y="32.9">R6167</text>
<text x="43.7" y="52.4">R6199</text>
<text x="81.1" y="55.1">R6165</text>
<text x="109.6" y="55.1">R6166</text>
<text x="153.2" y="55.1">R6161</text>
<text x="232.7" y="62.9">PAD6150</text>
<text x="95.5" y="72.9">R7615</text>
<text x="96.4" y="81.8">C7615</text>
<text x="233.8" y="85.2">PAD6100</text>
<text x="29.7" y="99.6">C6157</text>
<text x="48.3" y="99.6">C6156</text>
<text x="76.8" y="102.3">C6169</text>
<text x="39.4" y="115.7">C6158</text>
<text x="135.4" y="126.3">R6149</text>
<text x="167.5" y="128.1">R6115</text>
<text x="192.6" y="142.4">R7610</text>
<text x="155.9" y="144.8">U6100</text>
<text x="193.5" y="150.4">C7610</text>
<text x="163.2" y="165.5">C6109</text>
</g>
<g font-size="1.5" fill="#00f">
<text x="37.3" y="56.9">SHORT_0402_15</text>
<text x="146.9" y="59.5">SHORT_0402_15</text>
<text x="17.6" y="65.4">POWERPAD_2_0610</text>
<text x="77.8" y="60.4">2.2_5%_3</text>
<text x="89.4" y="60.4">0.1UF_16V_2</text>
<text x="119.5" y="60.4">220PF_50V_2_DY</text>
<text x="95.8" y="75.6">RSC_0603_DY</text>
<text x="96.4" y="84.5">CSC0402_DY</text>
<text x="29" y="103.1">0.1UF_16V_2</text>
<text x="48.6" y="103.1">0.1UF_16V_2</text>
<text x="77.1" y="104.9">0.1UF_16V_2</text>
<text x="22.3" y="112.9">DIODES_BAV99</text>
<text x="41" y="112.9">DIODES_BAV99</text>
<text x="39.7" y="118.3">0.1UF_16V_2</text>
<text x="129.1" y="130.8">SHORT_0402_15</text>
<text x="164.2" y="133.4">2.2_5%_3</text>
<text x="175.8" y="133.4">0.1UF_16V_2</text>
<text x="104" y="138.4">POWERPAD_2_0610</text>
<text x="192.9" y="145">RSC_0603_DY</text>
<text x="193.5" y="153">CSC0402_DY</text>
<text x="163.5" y="168.1">0.1UF_16V_2</text>
</g>
<g font-size="1.5" fill="#008000">
<text x="118.5" y="64">L6150</text>
<text x="69.5" y="71.8">U6150</text>
<text x="114.2" y="67.5">PCMC063T-1R5MN</text>
<text x="226.9" y="68.1">POWERPAD_2_0610</text>
<text x="227.4" y="90.3">POWERPAD_2_0610</text>
<text x="75.9" y="117.4">C6120</text>
<text x="76.2" y="121.2">2.2UF_10V_3</text>
<text x="199.5" y="137">L6100</text>
<text x="195.2" y="140.5">PCMC063T-1R5MN</text>
<text x="162.3" y="182.5">C6121</text>
<text x="162.6" y="186.2">2.2UF_10V_3</text>
</g>
<g font-size="1.5" fill="#ff8d00">
<text x="257.4" y="192.2">MODEL,PROJECT,FUNCTION</text>
<text x="261.1" y="197.5">1310A26357-0-0</text>
<text x="284.1" y="197.5">X01</text>
<text x="204" y="199.1">PUMA CHEN</text>
<text x="204.2" y="200.9">6050A2635701</text>
<text x="233.4" y="199.1">4-NOV-2014</text>
<text x="233.4" y="200.9">A02</text>
</g>
<g font-size="1.4" fill="#00f">
<text x="58.9" y="30.2">10K_1%_2_DY</text>
<text x="73.9" y="30.2">RSC_0402_DY</text>
<text x="75.1" y="38.2">0_5%_2_DY</text>
<text x="105.1" y="60.5">RSC_0402_DY</text>
<text x="132.8" y="153">MPS_NB670GQ_QFN_16P</text>
</g>
<g font-size="1.4" fill="#008000">
<text x="77.5" y="79.1">MPS_NB676AGQ_QFN_16P</text>
<text x="252.3" y="189.9">TITLE</text>
<text x="249.3" y="197">SIZE</text>
<text x="254.7" y="196.9">CODE</text>
<text x="192.3" y="198.8">CHANGE by</text>
<text x="192.3" y="200.7">PCB P/N</text>
<text x="224.7" y="198.8">DATE</text>
<text x="224.7" y="200.7">PCB VER</text>
<text x="254.1" y="200.4">SHEET</text>
</g>
<g font-size="1.3" fill="#ff8d00">
<text x="31.1" y="18.5">15</text>
<text x="31.1" y="36.4">15</text>
<text x="190.4" y="56.9">7</text>
<text x="194.7" y="56.9">9</text>
<text x="199.1" y="56.9">10</text>
<text x="178.6" y="65.7">61</text>
<text x="178.6" y="65.7">7</text>
<text x="203.9" y="64.9">61</text>
<text x="203.9" y="64.9">7</text>
<text x="266.5" y="87.1">7</text>
<text x="266.5" y="87.1">61</text>
<text x="39" y="90.7">15</text>
<text x="123.7" y="104.9">15</text>
<text x="75.9" y="109.4">7</text>
<text x="80.2" y="109.4">9</text>
<text x="84.6" y="109.4">10</text>
<text x="123.7" y="111.2">15</text>
<text x="284.6" y="138.8">7</text>
<text x="284.6" y="138.8">61</text>
<text x="125.3" y="163.7">17</text>
<text x="184" y="178.8">6</text>
<text x="188.3" y="178.8">7</text>
<text x="192.7" y="178.8">15</text>
<text x="198" y="178.8">17</text>
<text x="203.4" y="178.8">18</text>
<text x="208.6" y="178.8">27</text>
<text x="260.6" y="200.7">7</text>
<text x="267.8" y="200.7">64</text>
</g>
<g font-size="1.3" fill="#008000">
<text x="70.5" y="65.5" transform="rotate(-90 70.5 65.5)">EN</text>
<text x="68.7" y="67.5" transform="rotate(-90 68.7 67.5)">AGND</text>
<text x="72.3" y="68.2" transform="rotate(-90 72.3 68.2)">ENLDO</text>
<text x="74" y="66.5" transform="rotate(-90 74 66.5)">VCC</text>
<text x="75.8" y="66.2" transform="rotate(-90 75.8 66.2)">BST</text>
<text x="68.7" y="77" transform="rotate(-90 68.7 77)">NC</text>
<text x="70.5" y="77" transform="rotate(-90 70.5 77)">PG</text>
<text x="72.3" y="77" transform="rotate(-90 72.3 77)">CLK</text>
<text x="74" y="77" transform="rotate(-90 74 77)">LDO</text>
<text x="75.8" y="77" transform="rotate(-90 75.8 77)">VOUT</text>
<text x="256.5" y="193.4">SYSTEM</text>
<text x="263.6" y="193.4">POWER(P3V3DS&amp;P5V0DS)</text>
<text x="250.5" y="198.5">A3</text>
<text x="255.6" y="198.4">CS</text>
</g>
<g font-size="1.3" fill="#00f">
<text x="146.3" y="73.9" transform="rotate(-90 146.3 73.9)">+</text>
<text x="155.1" y="140.5" transform="rotate(-90 155.1 140.5)">AGND</text>
<text x="156.9" y="138.5" transform="rotate(-90 156.9 138.5)">EN</text>
<text x="158.7" y="141.2" transform="rotate(-90 158.7 141.2)">ENLDO</text>
<text x="160.4" y="139.5" transform="rotate(-90 160.4 139.5)">VCC</text>
<text x="162.2" y="139.2" transform="rotate(-90 162.2 139.2)">BST</text>
<text x="155.1" y="150" transform="rotate(-90 155.1 150)">NC</text>
<text x="156.9" y="150" transform="rotate(-90 156.9 150)">PG</text>
<text x="158.7" y="150" transform="rotate(-90 158.7 150)">CLK</text>
<text x="160.4" y="150" transform="rotate(-90 160.4 150)">LDO</text>
<text x="162.2" y="150" transform="rotate(-90 162.2 150)">VOUT</text>
<text x="224.6" y="146.9" transform="rotate(-90 224.6 146.9)">+</text>
</g>
<g font-size="1.1" fill="#00f">
<text x="24.7" y="62.5">1</text>
<text x="28.3" y="62.5">2</text>
<text x="111.1" y="135.6">1</text>
<text x="114.6" y="135.6">2</text>
<text x="151.8" y="142.3">VIN</text>
<text x="163.3" y="140.5">SW</text>
<text x="163.3" y="138.7">SW</text>
<text x="163.3" y="142.3">SW</text>
<text x="151.8" y="144.1">PGND</text>
<text x="163.3" y="144.1">SW</text>
</g>
<g font-size="1.1" fill="#008000">
<text x="76.9" y="65.7">SW</text>
<text x="234" y="65.2">1</text>
<text x="237.5" y="65.2">2</text>
<text x="65.4" y="71">PGND</text>
<text x="65.4" y="69.3">VIN</text>
<text x="76.9" y="67.5">SW</text>
<text x="76.9" y="69.3">SW</text>
<text x="76.9" y="71">SW</text>
<text x="234.6" y="87.5">2</text>
<text x="238.1" y="87.5">1</text>
<text x="264.2" y="200.6">of</text>
</g>
<g font-size=".8" fill="#00f">
<text x="67.4" y="38.6">VRA5V0A_VCC</text>
<text x="152.9" y="112.5">VRA3V3A_VCC</text>
</g>
<g font-size=".8">
<text x="43.4" y="51.1">NEAR TO VCC_GND</text>
<text x="134.5" y="124.5">NEAR TO VCC_GND</text>
</g>
<g font-size=".6" fill="#00f">
<text x="74.5" y="56.5">VRB5V0A_BST</text>
<text x="86.1" y="56.5">VRB5V0A_BST1</text>
<text x="95" y="78.7">VRA5V0A_SNB</text>
<text x="29.1" y="105.5">VRANB669GQ_VCLK2</text>
<text x="47.8" y="105.5">VRANB669GQ_VCLK1</text>
<text x="34.4" y="109">VRANB669GQ_VCLK3</text>
<text x="160.9" y="129.5">VRB3V3A_BST</text>
<text x="172.5" y="129.5">VRB3V3A_BST1</text>
<text x="192.1" y="147.3">VRA3V3A_SNB</text>
</g>
</svg>
